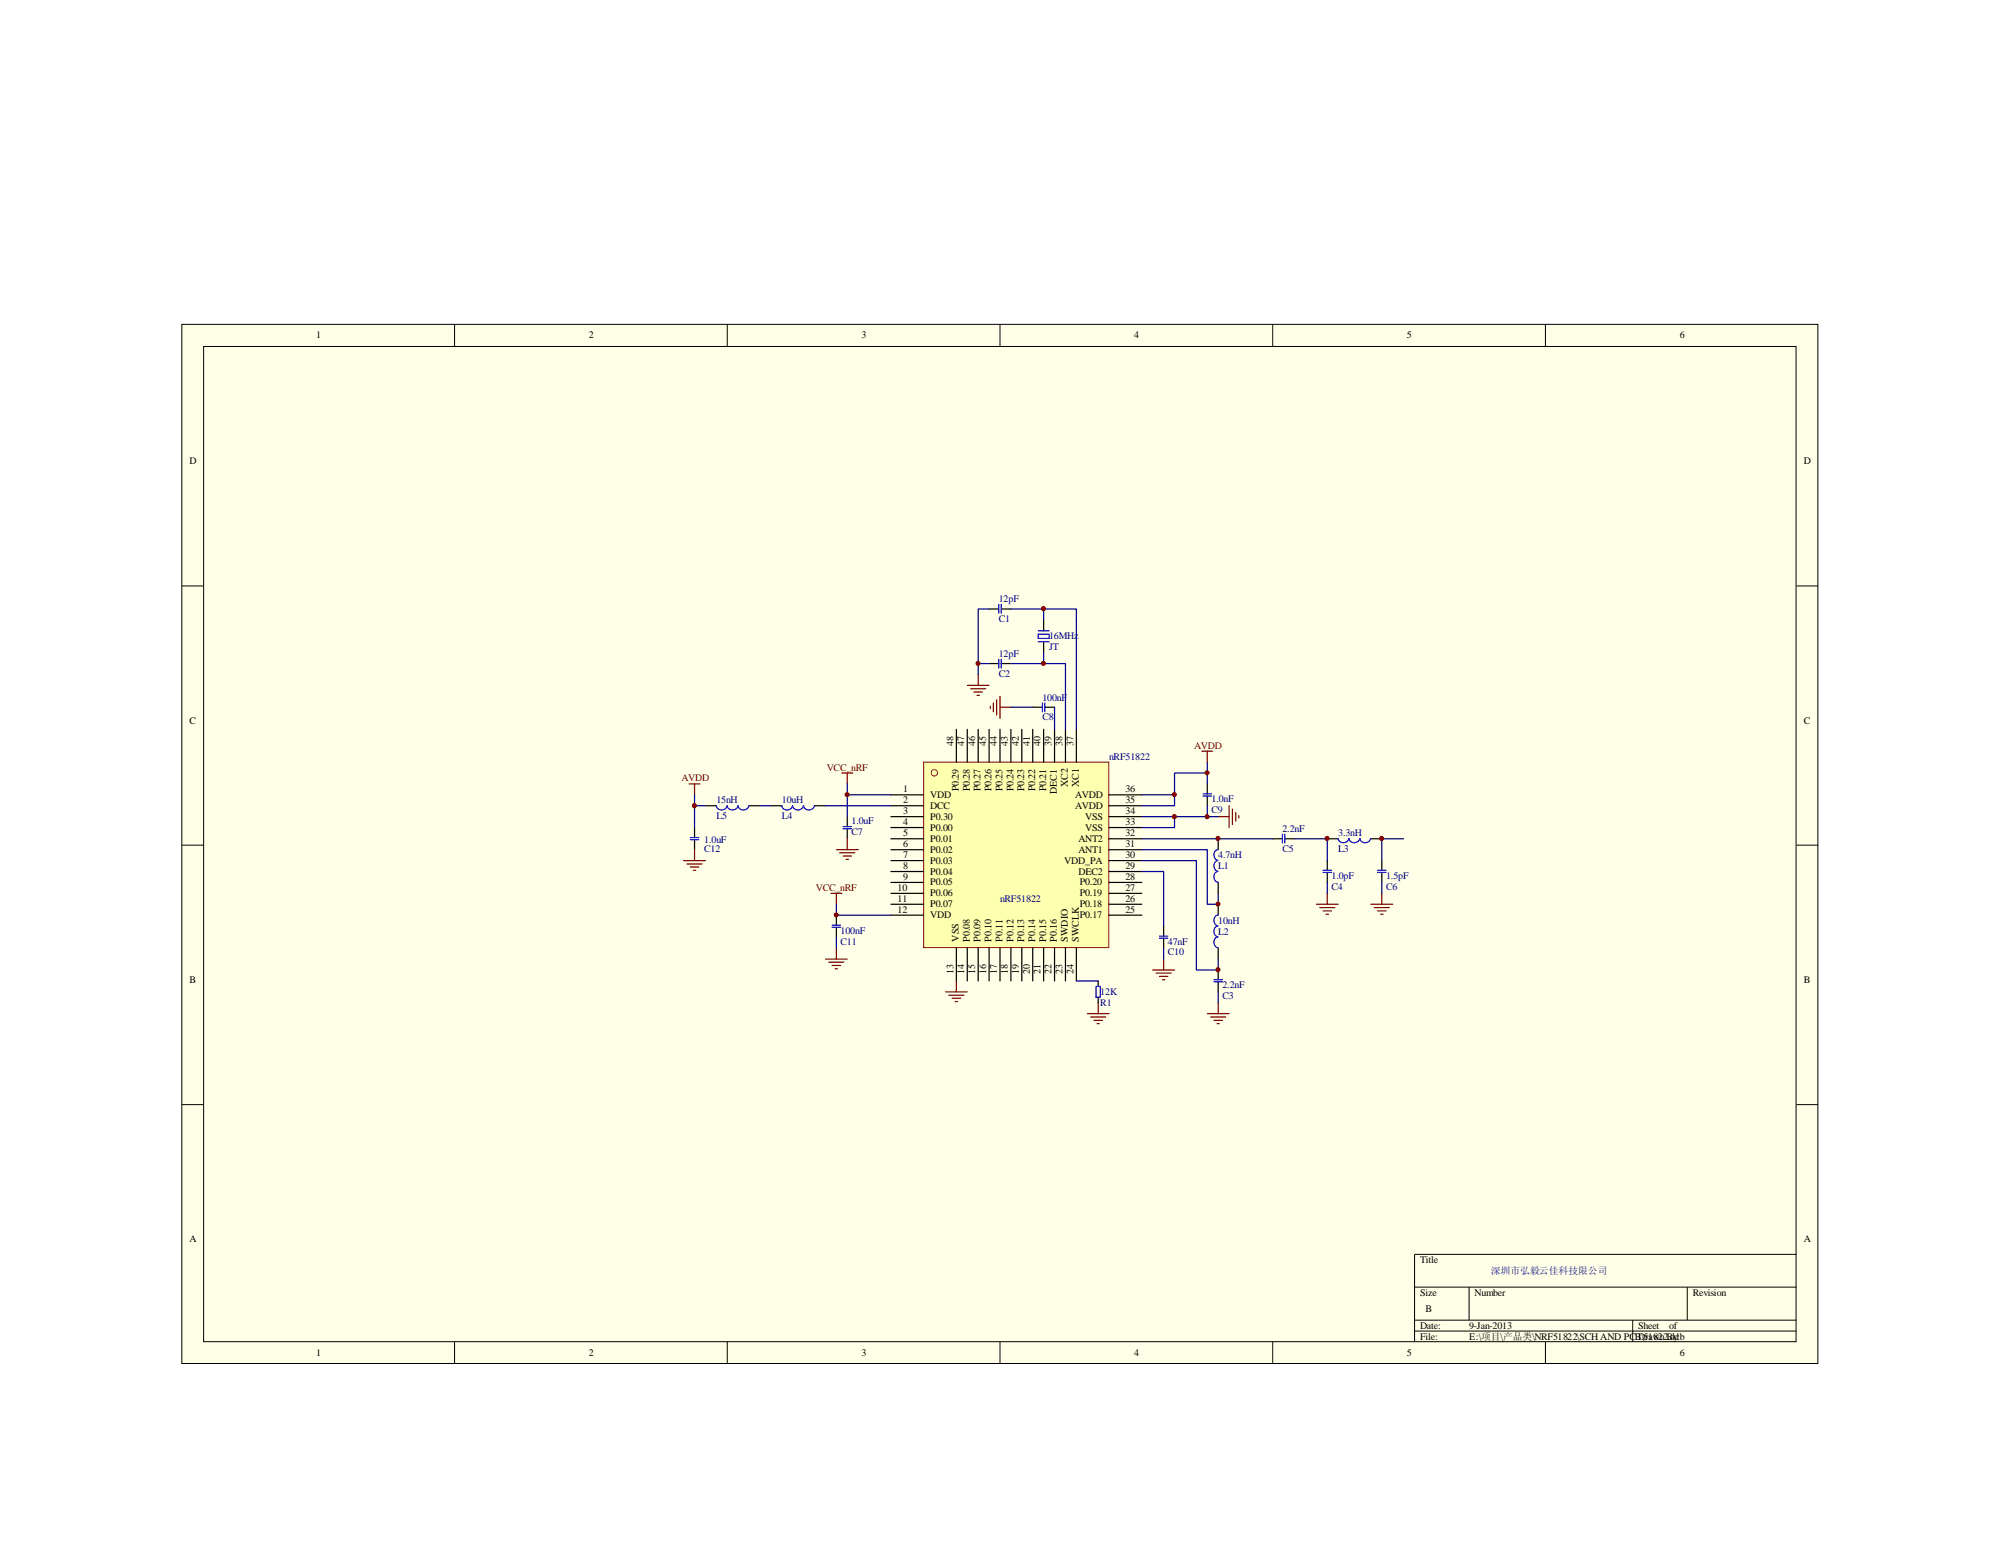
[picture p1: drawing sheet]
<svg xmlns="http://www.w3.org/2000/svg" width="279mm" height="216mm" viewBox="0 0 279 216" stroke-linecap="round" stroke-linejoin="round" font-family="sans-serif">
<path d="M25.4 45.3h228.6v145.1h-228.6z" fill="#ffffe8"/>
<g fill="none" stroke="#000" stroke-width=".14">
<path d="M25.4 45.3h228.6v145.1h-228.6zM28.4 48.4h222.5v139h-222.5zM63.5 45.3v3.1M101.6 45.3v3.1M139.7 45.3v3.1M177.8 45.3v3.1M215.9 45.3v3.1M25.4 81.8h3M251 81.8h3M25.4 118h3M251 118h3M25.4 154.3h3"/>
<path d="M251 154.3h3M197.6 179.7h53.4M205.2 179.7v4.7M235.7 179.7v4.7M251 175.2h-53.4v12.2M63.5 187.4v3.1M101.6 187.4v3.1M139.7 187.4v3.1M177.8 187.4v3.1M197.6 184.4h53.4M197.6 185.9h53.4M215.9 187.4v3.1"/>
<path d="M228.1 184.4v3"/>
</g>
<path d="M129.1 106.5h25.8v25.8h-25.8z" fill="#ffffb0"/>
<path d="M129 106.4h25.9v25.9h-25.9z" fill="none" stroke="#800000" stroke-width=".14"/>
<g fill="none" stroke="#000" stroke-width=".17">
<path d="M138.2 92.7h1.3M138.2 85h1.3M139.9 92.7h1.3M139.9 85h1.3M144.3 98.8h1.3M145.8 86.6v1.5M145.8 89.6v1.5M146 98.8h1.3M97 115.6v1.4M97 117.3v1.4M98.6 112.5h1.5M104.6 112.5h1.6"/>
<path d="M107.7 112.5h1.5M113.8 112.5h1.5M118.4 114v1.4M118.4 115.7v1.4M124.5 111h4.5M124.5 112.5h4.5M124.5 114h4.5M124.5 115.6h4.5M124.5 117.1h4.5M124.5 118.7h4.5M133.6 101.9v4.5M135.1 101.9v4.5"/>
<path d="M136.7 101.9v4.5M138.2 101.9v4.5M139.7 101.9v4.5M141.2 101.9v4.5M142.7 101.9v4.5M144.3 101.9v4.5M145.8 101.9v4.5M147.3 101.9v4.5M148.8 101.9v4.5M150.4 101.9v4.5M154.9 111h4.6M154.9 112.5h4.6"/>
<path d="M154.9 114h4.6M154.9 115.6h4.6M154.9 117.1h4.6M154.9 118.7h4.6M168.7 109.5v1.4M168.7 111.2v1.3M170.2 117.1v1.6M177.8 117.1h1.4M179.5 117.1h1.3M185.4 117.1h1.5M191.5 117.1h1.5M116.8 127.8v1.4"/>
<path d="M116.8 129.5v1.4M124.5 120.2h4.5M124.5 121.7h4.5M124.5 123.2h4.5M124.5 124.8h4.5M124.5 126.3h4.5M124.5 127.8h4.5M133.6 132.4v4.6M135.1 132.4v4.6M136.7 132.4v4.6M138.2 132.4v4.6M139.7 132.4v4.6"/>
<path d="M141.2 132.4v4.6M142.7 132.4v4.6M144.3 132.4v4.6M145.8 132.4v4.6M147.3 132.4v4.6M148.8 132.4v4.6M150.4 132.4v4.6M153.4 137v.8M153.4 139.3v.7M154.9 120.2h4.6M154.9 121.7h4.6M154.9 123.2h4.6"/>
<path d="M154.9 124.8h4.6M154.9 126.3h4.6M154.9 127.8h4.6M162.6 129.3v1.4M162.6 131v1.4M170.2 123.2v1.6M170.2 126.3v1.5M170.2 132.4v1.5M170.2 135.5v1.3M170.2 137.1v1.4M185.4 120.2v1.3M185.4 121.8v1.4"/>
<path d="M193 120.2v1.3M193 121.8v1.4"/>
</g>
<circle cx="130.5" cy="107.9" r=".45" fill="none" stroke="#f00" stroke-width=".14"/>
<g fill="none" stroke="#800000" stroke-width=".17">
<path d="M135.1 95.7h3.1M135.6 96.2h2.1M136.1 96.6h1.1M136.5 97.1h.3M136.7 94.2v1.5M138.3 98.6v.3M138.8 98.2v1.2M139.2 97.7v2.2M139.7 97.2v3.1M139.7 98.8h1.5M96.3 109.5h1.5M97 109.5v1.5"/>
<path d="M97 118.7v1.5M116.8 118.7h3.1M117.3 119.1h2.1M117.6 107.9h1.5M117.8 119.5h1.2M118.4 107.9v1.6M118.4 117.1v1.6M167.9 104.9h1.5M168.7 104.9v1.5M170.2 114h1.5M171.7 112.5v3.1M172.2 113v2.1"/>
<path d="M172.6 113.5v1.2M173.1 113.9v.3M95.5 120.2h3.1M96 120.6h2.1M96.4 121.1h1.2M96.9 121.5h.3M115.3 133.9h3.1M115.8 134.4h2.1M116.1 124.8h1.5M116.2 134.8h1.2M116.7 135.3h.3M116.8 124.8v1.5"/>
<path d="M116.8 132.4v1.5M118.2 120h.3M132.1 138.5h3M132.5 139h2.2M133 139.4h1.2M133.4 139.9h.4M133.6 137v1.5M161 135.5h3.1M161.5 135.9h2.1M162 136.4h1.2M162.4 136.8h.3M162.6 133.9v1.6"/>
<path d="M183.9 126.3h3M184.4 126.7h2.1M184.8 127.2h1.2M185.3 127.7h.3M185.4 124.8v1.5M191.5 126.3h3.1M192 126.7h2.1M192.4 127.2h1.2M192.9 127.7h.3M193 124.8v1.5M151.9 141.6h3M152.4 142h2.1"/>
<path d="M152.8 142.5h1.2M153.2 143h.4M153.4 140v1.6M168.7 141.6h3M169.1 142h2.1M169.6 142.5h1.2M170 143h.3M170.2 140v1.6"/>
</g>
<g fill="none" stroke="#00f" stroke-width=".17">
<path d="M139.5 84.4v1.2M139.5 92.1v1.2M139.9 84.4v1.2M139.9 92.1v1.2M145 88.6h1.6v.6h-1.6zM145 89.6h1.6M145 88.1h1.6M145.6 98.2v1.2M146 98.2v1.2M96.4 117h1.2M96.4 117.3h1.2M100.1 112.5a.76 .76 0 0 0 .7 .6 .76 .76 0 0 0 .8-.6"/>
<path d="M101.6 112.5a.76 .76 0 0 0 .7 .6 .76 .76 0 0 0 .8-.6M103.1 112.5a.76 .76 0 0 0 .8 .6 .76 .76 0 0 0 .7-.6M109.2 112.5a.76 .76 0 0 0 .8 .6 .76 .76 0 0 0 .7-.6M110.7 112.5a.76 .76 0 0 0 .8 .6 .76 .76 0 0 0 .7-.6M112.3 112.5a.76 .76 0 0 0 .7 .6 .76 .76 0 0 0 .7-.6M117.8 115.4h1.2M117.8 115.7h1.2M168.1 110.9h1.1M168.1 111.2h1.1M170.1 118.7a.77 .77 0 0 0-.5 .7 .77 .77 0 0 0 .5 .7M179.2 116.5v1.2M179.5 116.5v1.2"/>
<path d="M186.9 117.1a.76 .76 0 0 0 .8 .6 .76 .76 0 0 0 .7-.6M188.5 117.1a.76 .76 0 0 0 .7 .6 .76 .76 0 0 0 .7-.6M190 117.1a.76 .76 0 0 0 .7 .6 .76 .76 0 0 0 .8-.6M116.2 129.2h1.2M116.2 129.5h1.2M153.1 137.8h.6v1.5h-.6zM162 130.7h1.2M162 131h1.2M169.6 136.8h1.2M169.6 137.1h1.2M170.1 120.2a.77 .77 0 0 0-.5 .7 .77 .77 0 0 0 .5 .8M170.1 121.7a.77 .77 0 0 0-.5 .7 .77 .77 0 0 0 .5 .8"/>
<path d="M170.1 127.8a.77 .77 0 0 0-.5 .7 .77 .77 0 0 0 .5 .8M170.1 129.3a.77 .77 0 0 0-.5 .8 .77 .77 0 0 0 .5 .7M170.1 130.9a.77 .77 0 0 0-.5 .7 .77 .77 0 0 0 .5 .7M184.8 121.5h1.2M184.8 121.8h1.2M192.4 121.5h1.2M192.4 121.8h1.2"/>
</g>
<g fill="none" stroke="#000080" stroke-width=".17">
<path d="M138.2 92.7h-1.5v1.5M138.2 85h-1.5v7.7M141.2 85h4.6M141.2 92.7h4.6M141.2 98.8h3.1M145.8 86.6v-1.6h4.6v16.9M145.8 91.1v1.6h3v9.2M147.3 98.8v3.1M97 111v1.5h1.6M97 112.5v3.1M106.2 112.5h1.5M115.3 112.5h9.2"/>
<path d="M118.4 109.5v1.5h6.1M118.4 111v3M159.5 118.7h9.2v7.6h1.5v-1.5M159.5 117.1h18.3M159.5 111h4.6M164.1 114v1.6h-4.6M168.7 107.9h-4.6v4.6h-4.6M168.7 112.5v1.5h-9.2M168.7 106.4v3.1M168.7 114h1.5M180.8 117.1h4.6v3.1M196.1 117.1h-3.1v3.1"/>
<path d="M116.8 126.3v1.5h7.7M116.8 130.9v1.5M150.4 137h3M159.5 121.7h3.1v7.6M159.5 120.2h7.6v15.3h3.1v-1.6M162.6 132.4v1.5M170.2 138.5v1.5M185.4 123.2v1.6M193 123.2v1.6"/>
</g>
<g fill="#800000" stroke="#800000" stroke-width=".14">
<circle cx="118.3" cy="111" r=".29"/>
<circle cx="116.8" cy="127.8" r=".29"/>
<circle cx="170.1" cy="135.4" r=".29"/>
<circle cx="170.1" cy="126.3" r=".29"/>
<circle cx="170.1" cy="117.1" r=".29"/>
<circle cx="185.4" cy="117.1" r=".29"/>
<circle cx="193" cy="117.1" r=".29"/>
<circle cx="164.1" cy="111" r=".29"/>
<circle cx="168.6" cy="107.9" r=".29"/>
<circle cx="164" cy="114" r=".29"/>
<circle cx="168.6" cy="114" r=".29"/>
<circle cx="145.8" cy="85" r=".29"/>
<circle cx="145.8" cy="92.6" r=".29"/>
<circle cx="136.6" cy="92.6" r=".29"/>
<circle cx="97" cy="112.5" r=".29"/>
</g>
<g font-size="1.4">
<text x="44.2" y="47.2">1</text>
<text x="82.3" y="47.2">2</text>
<text x="120.4" y="47.2">3</text>
<text x="158.5" y="47.2">4</text>
<text x="196.6" y="47.2">5</text>
<text x="234.7" y="47.2">6</text>
<text x="26.5" y="64.8">D</text>
<text x="252" y="64.8">D</text>
<text x="26.5" y="101">C</text>
<text x="252" y="101">C</text>
<text x="133.2" y="104.1" transform="rotate(-90 133.2 104.1)">48</text>
<text x="134.7" y="104.1" transform="rotate(-90 134.7 104.1)">47</text>
<text x="136.2" y="104.1" transform="rotate(-90 136.2 104.1)">46</text>
<text x="137.8" y="104.1" transform="rotate(-90 137.8 104.1)">45</text>
<text x="139.3" y="104.1" transform="rotate(-90 139.3 104.1)">44</text>
<text x="140.8" y="104.1" transform="rotate(-90 140.8 104.1)">43</text>
<text x="142.3" y="104.1" transform="rotate(-90 142.3 104.1)">42</text>
<text x="143.8" y="104.1" transform="rotate(-90 143.8 104.1)">41</text>
<text x="145.4" y="104.1" transform="rotate(-90 145.4 104.1)">40</text>
<text x="146.9" y="104.1" transform="rotate(-90 146.9 104.1)">39</text>
<text x="148.4" y="104.1" transform="rotate(-90 148.4 104.1)">38</text>
<text x="149.9" y="104.1" transform="rotate(-90 149.9 104.1)">37</text>
<text x="126.2" y="110.7">1</text>
<text x="126.2" y="112.2">2</text>
<text x="126.2" y="113.7">3</text>
<text x="130" y="111.4">VDD</text>
<text x="130" y="112.9">DCC</text>
<text x="133.9" y="110.5" transform="rotate(-90 133.9 110.5)">P0.29</text>
<text x="135.5" y="110.5" transform="rotate(-90 135.5 110.5)">P0.28</text>
<text x="137" y="110.5" transform="rotate(-90 137 110.5)">P0.27</text>
<text x="138.5" y="110.5" transform="rotate(-90 138.5 110.5)">P0.26</text>
<text x="140" y="110.5" transform="rotate(-90 140 110.5)">P0.25</text>
<text x="141.6" y="110.5" transform="rotate(-90 141.6 110.5)">P0.24</text>
<text x="143.1" y="110.5" transform="rotate(-90 143.1 110.5)">P0.23</text>
<text x="144.6" y="110.5" transform="rotate(-90 144.6 110.5)">P0.22</text>
<text x="146.1" y="110.5" transform="rotate(-90 146.1 110.5)">P0.21</text>
<text x="147.7" y="110.9" transform="rotate(-90 147.7 110.9)">DEC1</text>
<text x="149.2" y="109.9" transform="rotate(-90 149.2 109.9)">XC2</text>
<text x="150.2" y="112.9">AVDD</text>
<text x="150.2" y="111.4">AVDD</text>
<text x="150.7" y="109.9" transform="rotate(-90 150.7 109.9)">XC1</text>
<text x="157.2" y="113.7">34</text>
<text x="157.2" y="112.2">35</text>
<text x="157.2" y="110.7">36</text>
<text x="126.2" y="115.2">4</text>
<text x="126.2" y="116.8">5</text>
<text x="126.2" y="118.3">6</text>
<text x="126.2" y="119.8">7</text>
<text x="130" y="114.5">P0.30</text>
<text x="130" y="116">P0.00</text>
<text x="130" y="117.6">P0.01</text>
<text x="130" y="119.1">P0.02</text>
<text x="150.7" y="119.1">ANT1</text>
<text x="150.7" y="117.6">ANT2</text>
<text x="151.6" y="116">VSS</text>
<text x="151.6" y="114.5">VSS</text>
<text x="157.2" y="119.8">30</text>
<text x="157.2" y="118.3">31</text>
<text x="157.2" y="116.8">32</text>
<text x="157.2" y="115.2">33</text>
<text x="125.4" y="124.4">10</text>
<text x="125.4" y="125.9">11</text>
<text x="126.2" y="121.4">8</text>
<text x="126.2" y="122.9">9</text>
<text x="130" y="120.6">P0.03</text>
<text x="130" y="122.1">P0.04</text>
<text x="130" y="123.7">P0.05</text>
<text x="130" y="125.2">P0.06</text>
<text x="148.7" y="120.6">VDD_PA</text>
<text x="150.7" y="122.1">DEC2</text>
<text x="150.8" y="125.2">P0.19</text>
<text x="150.8" y="123.7">P0.20</text>
<text x="157.2" y="125.9">26</text>
<text x="157.2" y="124.4">27</text>
<text x="157.2" y="122.9">28</text>
<text x="157.2" y="121.4">29</text>
<text x="125.4" y="127.5">12</text>
<text x="130" y="126.7">P0.07</text>
<text x="130" y="128.2">VDD</text>
<text x="133.9" y="131.5" transform="rotate(-90 133.9 131.5)">VSS</text>
<text x="135.5" y="131.5" transform="rotate(-90 135.5 131.5)">P0.08</text>
<text x="137" y="131.5" transform="rotate(-90 137 131.5)">P0.09</text>
<text x="138.5" y="131.5" transform="rotate(-90 138.5 131.5)">P0.10</text>
<text x="140" y="131.5" transform="rotate(-90 140 131.5)">P0.11</text>
<text x="141.6" y="131.5" transform="rotate(-90 141.6 131.5)">P0.12</text>
<text x="143.1" y="131.5" transform="rotate(-90 143.1 131.5)">P0.13</text>
<text x="144.6" y="131.5" transform="rotate(-90 144.6 131.5)">P0.14</text>
<text x="146.1" y="131.5" transform="rotate(-90 146.1 131.5)">P0.15</text>
<text x="147.7" y="131.5" transform="rotate(-90 147.7 131.5)">P0.16</text>
<text x="149.2" y="131.5" transform="rotate(-90 149.2 131.5)">SWDIO</text>
<text x="150.7" y="131.5" transform="rotate(-90 150.7 131.5)">SWCLK</text>
<text x="150.8" y="128.2">P0.17</text>
<text x="150.8" y="126.7">P0.18</text>
<text x="157.2" y="127.5">25</text>
<text x="26.5" y="137.2">B</text>
<text x="133.2" y="136.1" transform="rotate(-90 133.2 136.1)">13</text>
<text x="134.7" y="136.1" transform="rotate(-90 134.7 136.1)">14</text>
<text x="136.2" y="136.1" transform="rotate(-90 136.2 136.1)">15</text>
<text x="137.8" y="136.1" transform="rotate(-90 137.8 136.1)">16</text>
<text x="139.3" y="136.1" transform="rotate(-90 139.3 136.1)">17</text>
<text x="140.8" y="136.1" transform="rotate(-90 140.8 136.1)">18</text>
<text x="142.3" y="136.1" transform="rotate(-90 142.3 136.1)">19</text>
<text x="143.8" y="136.1" transform="rotate(-90 143.8 136.1)">20</text>
<text x="145.4" y="136.1" transform="rotate(-90 145.4 136.1)">21</text>
<text x="146.9" y="136.1" transform="rotate(-90 146.9 136.1)">22</text>
<text x="148.4" y="136.1" transform="rotate(-90 148.4 136.1)">23</text>
<text x="149.9" y="136.1" transform="rotate(-90 149.9 136.1)">24</text>
<text x="252" y="137.2">B</text>
<text x="26.5" y="173.4">A</text>
<text x="252" y="173.4">A</text>
<text x="198.4" y="176.4">Title</text>
<text x="198.4" y="180.9">Size</text>
<text x="198.4" y="185.5">Date:</text>
<text x="199.1" y="183.2">B</text>
<text x="205.2" y="185.5">9-Jan-2013</text>
<text x="206" y="180.9">Number</text>
<text x="228.9" y="185.5">Sheet</text>
<text x="233.2" y="185.5">of</text>
<text x="236.5" y="180.9">Revision</text>
<text x="44.2" y="189.4">1</text>
<text x="82.3" y="189.4">2</text>
<text x="120.4" y="189.4">3</text>
<text x="158.5" y="189.4">4</text>
<text x="196.6" y="189.4">5</text>
<text x="198.4" y="187.1">File:</text>
<text x="205.2" y="187.1">E:\项目\产品类\NRF51822\SCHAND PCBD\5r1awn .ddb</text>
<text x="231" y="187.1">822By:</text>
<text x="234.7" y="189.4">6</text>
</g>
<g font-size="1.4" fill="#000080">
<text x="139.5" y="84.1">12pF</text>
<text x="139.5" y="86.8">C1</text>
<text x="146.6" y="89.3">16MHz</text>
<text x="139.5" y="91.7">12pF</text>
<text x="139.5" y="94.5">C2</text>
<text x="146.6" y="90.8">JT</text>
<text x="145.6" y="97.8">100nF</text>
<text x="145.6" y="100.6">C8</text>
<text x="154.9" y="106.1">nRF51822</text>
<text x="100.1" y="112.2">15nH</text>
<text x="109.2" y="112.2">10uH</text>
<text x="169.2" y="112.1">1.0nF</text>
<text x="169.2" y="113.6">C9</text>
<text x="98.4" y="117.7">1.0uF</text>
<text x="98.4" y="118.9">C12</text>
<text x="100.1" y="114.3">L5</text>
<text x="109.2" y="114.3">L4</text>
<text x="119" y="115.1">1.0uF</text>
<text x="119" y="116.6">C7</text>
<text x="170.2" y="119.8">4.7nH</text>
<text x="179.2" y="116.2">2.2nF</text>
<text x="179.2" y="118.9">C5</text>
<text x="186.9" y="116.8">3.3nH</text>
<text x="186.9" y="118.9">L3</text>
<text x="139.7" y="125.9">nRF51822</text>
<text x="170.2" y="121.4">L1</text>
<text x="186" y="122.7">1.0pF</text>
<text x="186" y="124.2">C4</text>
<text x="193.6" y="122.7">1.5pF</text>
<text x="193.6" y="124.2">C6</text>
<text x="117.4" y="130.4">100nF</text>
<text x="117.4" y="131.9">C11</text>
<text x="163.2" y="131.9">47nF</text>
<text x="170.2" y="129">10nH</text>
<text x="170.2" y="130.5">L2</text>
<text x="163.2" y="133.4">C10</text>
<text x="153.7" y="138.9">12K</text>
<text x="153.7" y="140.5">R1</text>
<text x="170.8" y="138">2.2nF</text>
<text x="170.8" y="139.5">C3</text>
<text x="208.3" y="177.9">深圳市弘毅云佳科技限公司</text>
</g>
<g font-size="1.4" fill="#800000">
<text x="115.5" y="107.6">VCC_nRF</text>
<text x="166.8" y="104.6">AVDD</text>
<text x="95.2" y="109.1">AVDD</text>
<text x="114" y="124.4">VCC_nRF</text>
</g>
</svg>
